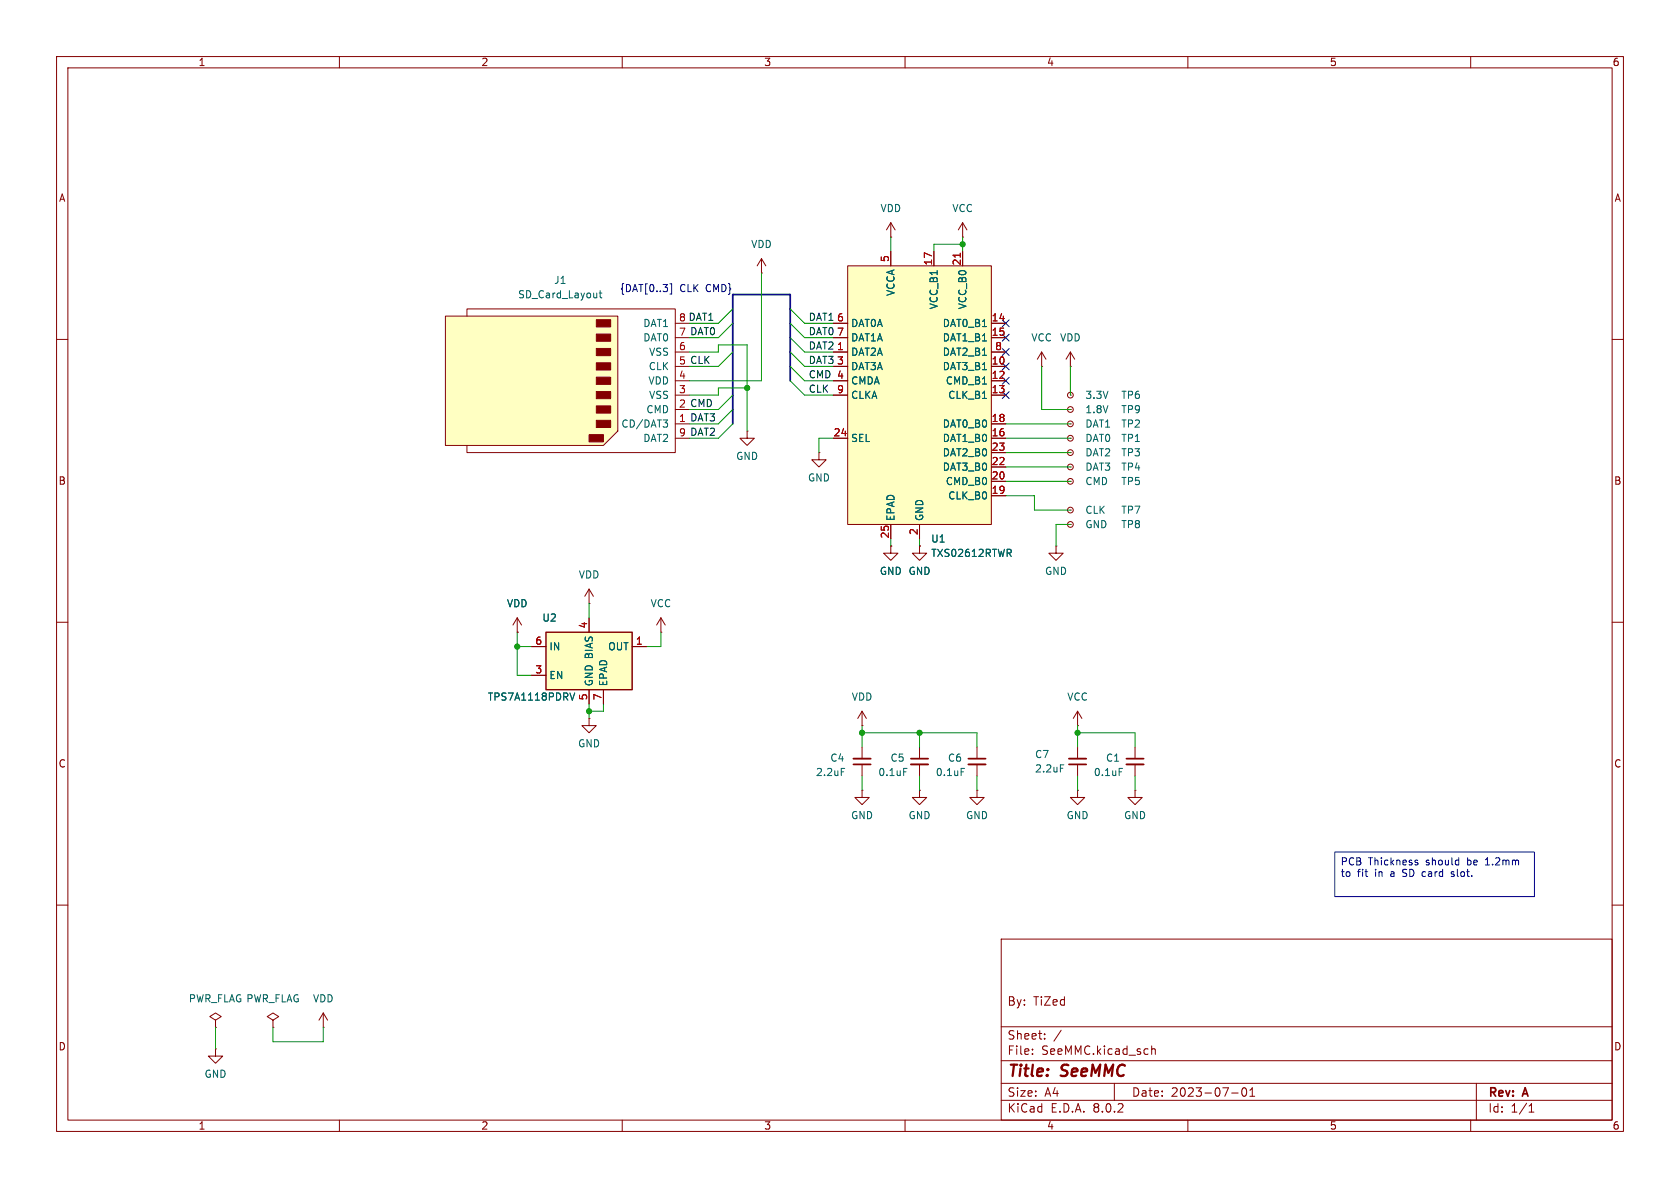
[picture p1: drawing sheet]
<svg xmlns="http://www.w3.org/2000/svg" width="297mm" height="210mm" viewBox="0 0 297 210" stroke-linecap="round" stroke-linejoin="round" font-family="sans-serif">
<g fill="none" stroke="#840000" stroke-width=".18">
<path d="M10 10h277v190h-277zM12 12h273v186h-273zM60 10v2M110 10v2M160 10v2M210 10v2M260 10v2M157.5 39.4l-.8 1.2M157.5 39.4v2.5M157.5 39.4l.7 1.2M170.2 39.4l-.8 1.2M170.2 39.4v2.5"/>
<path d="M170.2 39.4l.7 1.2M10 60h2M157.5 41.9h.1M170.2 41.9h.1M285 60h2M132.1 76.2v1.3h1.2l-1.2 1.2-1.3-1.2h1.3M132.1 76.2h.1M184.1 64.8h.1M184.1 62.2l-.7 1.3M184.1 62.2v2.6M184.1 62.2l.8 1.3M189.2 64.8h.1"/>
<path d="M189.2 74.9h.1M189.2 72.4h.1M189.2 62.2l-.7 1.3M189.2 62.2v2.6M189.2 62.2l.8 1.3M189.2 92.7h.1M189.2 85.1h.1M189.2 90.2h.1M189.2 82.6h.1M10 110h2M285 110h2M152.4 139.7v1.3h1.3l-1.3 1.2-1.3-1.2h1.3"/>
<path d="M152.4 139.7h.1M152.4 128.3h.1M152.4 125.7l-.8 1.3M152.4 125.7v2.6M152.4 132.1v2M152.4 135.1v2.1M152.4 125.7l.8 1.3M162.6 139.7v1.3h1.2l-1.2 1.2-1.3-1.2h1.3M162.6 139.7h.1M162.6 132.1v2M162.6 135.1v2.1M172.7 139.7v1.3h1.3l-1.3 1.2-1.3-1.2h1.3"/>
<path d="M172.7 139.7h.1M172.7 132.1v2M172.7 135.1v2.1M10 160h2M285 160h2M177 166h108v32h-108zM60 198v2M110 198v2M160 198v2M177 194.5h108M177 191.5h108M177 187.5h108"/>
<path d="M177 181.5h108M182.5 186.3v.1M182.5 185.5v.1M184.7 183.6v.1M184.7 182.8v.1M187.6 182.1l-1.3 2M197 191.5v3M203.6 184.9v1.5M203.6 185.5l.2-.1 .4 .1v.9M210 198v2M217.7 193.2h1.2M219.7 192.4l.2-.1a.81 .81 0 0 1 .6 .6 .81 .81 0 0 1-.3 .8l-.2 .1a.81 .81 0 0 1-.3-1.4z"/>
<path d="M221 193.8h.8M221 192.7l.4-.4v1.5M260 198v2M261 191.5v6.5M270.3 196.6h.9M270.3 195.5l.4-.4v1.5"/>
<circle cx="189.2" cy="74.9" r=".51"/>
<circle cx="189.2" cy="72.4" r=".51"/>
<circle cx="189.2" cy="85.1" r=".51"/>
<circle cx="189.2" cy="92.7" r=".51"/>
<circle cx="189.2" cy="90.2" r=".51"/>
<circle cx="189.2" cy="82.6" r=".51"/>
</g>
<path d="M150.9 134.1h3M161 135.1h3.1M171.2 135.1h3" fill="none" stroke="#840000" stroke-width=".33"/>
<path d="M150.9 135.1h3M161 134.1h3.1M171.2 134.1h3" fill="none" stroke="#840000" stroke-width=".3"/>
<path d="M148.7 135.8h.6M159.8 135.8h.6M169.9 135.8h.6" fill="none" stroke="#006464" stroke-width=".18"/>
<path d="M78.7 55.9h30.5v20.3l-2.5 2.5h-28z" fill="#ffffc2"/>
<g fill="#840000" stroke="#840000" stroke-width=".18">
<path d="M105.4 56.5h2.5v1.3h-2.5z"/>
<path d="M105.4 59.1h2.5v1.2h-2.5z"/>
<path d="M105.4 61.6h2.5v1.3h-2.5z"/>
<path d="M105.4 64.1h2.5v1.3h-2.5z"/>
<path d="M105.4 66.7h2.5v1.2h-2.5z"/>
<path d="M105.4 69.2h2.5v1.3h-2.5z"/>
<path d="M105.4 71.8h2.5v1.2h-2.5z"/>
<path d="M105.4 74.3h2.5v1.3h-2.5z"/>
<path d="M104.1 76.8h2.6v1.3h-2.6z"/>
</g>
<g fill="none" stroke="#840000" stroke-width=".18">
<path d="M78.7 55.9h30.5v20.3l-2.5 2.5h-28zM82.5 55.9v-1.3h36.9v25.4h-36.9v-1.3M119.4 59.7h2.5M119.4 57.2h2.5M119.4 74.9h2.5M119.4 69.9h2.5M119.4 67.3h2.5M119.4 64.8h2.5M119.4 62.2h2.5M119.4 77.5h2.5M189.2 69.9h.1M189.2 77.5h.1"/>
<path d="M189.2 80h.1M104.1 106.7h.1M104.1 104.1l-.7 1.3M104.1 104.1v2.6M104.1 104.1l.8 1.3M116.8 111.8h.1M116.8 109.2l-.7 1.3M116.8 109.2v2.6M116.8 109.2l.8 1.3M190.5 132.1v2M190.5 135.1v2.1M38.1 185.4v1.3h1.3l-1.3 1.3-1.3-1.3h1.3"/>
<path d="M38.1 185.4h.1"/>
<circle cx="189.2" cy="69.9" r=".51"/>
<circle cx="189.2" cy="77.5" r=".51"/>
<circle cx="189.2" cy="80" r=".51"/>
</g>
<path d="M105.9 51.8h.5M106.1 51.4v1.1l.3 .1M117.2 74.2h.8l-.4 .5M117.8 74.7l.2 .3v.3l-.2 .2M187.5 135.2h.6" fill="none" stroke="#006464" stroke-width=".18"/>
<path d="M189 134.1h3" fill="none" stroke="#840000" stroke-width=".33"/>
<path d="M189 135.1h3" fill="none" stroke="#840000" stroke-width=".3"/>
<path d="M96.5 111.8h15.3v10.1h-15.3z" fill="#ffffc2"/>
<path d="M96.5 111.8h15.3v10.1h-15.3z" fill="none" stroke="#840000" stroke-width=".25"/>
<g fill="none" stroke="#840000" stroke-width=".18">
<path d="M144.8 80v1.3h1.2l-1.2 1.3-1.3-1.3h1.3M144.8 80h.1M157.5 96.5v1.3h1.2l-1.2 1.3-1.3-1.3h1.3M157.5 96.5h.1M162.6 96.5v1.3h1.2l-1.2 1.3-1.3-1.3h1.3M162.6 96.5h.1M186.7 96.5v1.3h1.3l-1.3 1.3-1.3-1.3h1.3M186.7 96.5h.1M91.4 111.8h.1M91.4 109.2l-.7 1.3M91.4 109.2v2.6M91.4 109.2l.8 1.3"/>
<path d="M94 114.3h2.5M94 119.4h2.5M104.1 109.2v2.6M111.8 114.3h2.5M104.1 127v1.3h1.3l-1.3 1.2-1.2-1.2h1.2M104.1 127h.1M104.1 121.9v2.6M106.7 121.9v2.6M190.5 139.7v1.3h1.3l-1.3 1.2-1.3-1.2h1.3M190.5 139.7h.1M57.1 179.1l-.7 1.2M57.1 179.1v2.5"/>
<path d="M57.1 179.1l.8 1.2M38.1 180.3l1-.6-1-.6-1 .6 1 .6v1.3M38.1 181.6h.1M48.3 180.3l1-.6-1-.6-1.1 .6 1.1 .6v1.3M48.3 181.6h.1M57.1 181.6h.1"/>
</g>
<path d="M100.8 122.5l.4 1.3 .4-1.3" fill="none" stroke="#006464" stroke-width=".18"/>
<path d="M149.9 47h25.4v45.7h-25.4z" fill="#ffffc2"/>
<g fill="none" stroke="#840000" stroke-width=".18">
<path d="M134.6 48.3h.1M134.6 45.7l-.7 1.3M134.6 45.7v2.6M134.6 45.7l.8 1.3M147.3 57.2h2.6M147.3 59.7h2.6M149.9 47h25.4v45.7h-25.4zM157.5 44.5v2.5M165.1 44.5v2.5M170.2 44.5v2.5M175.3 57.2h2.5M175.3 59.7h2.5"/>
<path d="M147.3 62.2h2.6M147.3 64.8h2.6M147.3 67.3h2.6M147.3 69.9h2.6M147.3 77.5h2.6M175.3 62.2h2.5M175.3 64.8h2.5M175.3 67.3h2.5M175.3 69.9h2.5M175.3 77.5h2.5M175.3 74.9h2.5M157.5 96.5h.1"/>
<path d="M157.5 92.7v2.6M162.6 96.5h.1M162.6 92.7v2.6M175.3 87.6h2.5M175.3 85.1h2.5M175.3 82.6h2.5M175.3 80h2.5M91.4 111.8h.1M94 114.3h2.5M94 119.4h2.5M104.1 109.2v2.6M111.8 114.3h2.5"/>
<path d="M104.1 121.9v2.6M106.7 121.9v2.6M190.5 128.3h.1M190.5 125.7l-.8 1.3M190.5 125.7v2.6M190.5 125.7l.8 1.3M200.7 139.7v1.3h1.2l-1.2 1.2-1.3-1.2h1.3M200.7 139.7h.1M200.7 132.1v2M200.7 135.1v2.1"/>
</g>
<path d="M173.7 70.4h.7M178.4 97.8l.4 .6M178.7 97.2v.4M100.8 122.5l.4 1.3 .4-1.3M197.9 135.8h.6" fill="none" stroke="#006464" stroke-width=".18"/>
<path d="M169.8 44.8v.7" fill="none" stroke="#a90000" stroke-width=".18"/>
<path d="M199.1 135.1h3.1" fill="none" stroke="#840000" stroke-width=".33"/>
<path d="M199.1 134.1h3.1" fill="none" stroke="#840000" stroke-width=".3"/>
<g fill="none" stroke="#000084" stroke-width=".18">
<path d="M118.4 50.2h.3v1.8h-.3M177.2 56.5l1.2 1.3M177.2 59.1l1.2 1.2M178.4 56.5l-1.2 1.3M178.4 59.1l-1.2 1.2M177.2 69.2l1.2 1.3M177.2 66.7l1.2 1.2M177.2 61.6l1.2 1.2M177.2 64.2l1.2 1.2M178.4 69.2l-1.2 1.3M178.4 66.7l-1.2 1.2M178.4 61.6l-1.2 1.2"/>
<path d="M178.4 64.2l-1.2 1.2"/>
</g>
<path d="M236 150.6h35.3v7.9h-35.3zM250.3 152.5h.3l.1 .2-.2 .2h-.2M250.3 152.1h.3M256.6 154.9h.3M256.9 154.1l-.3 .2v.2h.3M262.6 152.9h.7M262.7 151.9l-.1 .1" fill="none" stroke="#0000c2" stroke-width=".18"/>
<path d="M139.7 67.3v-15.2h-10.2v22.8" fill="none" stroke="#000084" stroke-width=".3"/>
<g fill="none" stroke="#009600" stroke-width=".18">
<path d="M129.5 54.6l-2.5 2.6h-5.1M129.5 57.2l-2.5 2.5h-5.1M134.6 48.3v19h-12.7M139.7 59.7l2.5 2.5h5.1M139.7 54.6l2.5 2.6h5.1M139.7 57.2l2.5 2.5h5.1M157.5 41.9v2.6M170.2 41.9v2.6M170.2 43.2h-5.1v1.3M121.9 62.2h5.1v-1.2h5.1v15.2M129.5 72.4l-2.5 2.5h-5.1M129.5 62.2l-2.5 2.6h-5.1"/>
<path d="M129.5 69.9l-2.5 2.5h-5.1M129.5 74.9l-2.5 2.6h-5.1M132.1 68.6h-5.1v1.3h-5.1M139.7 62.2l2.5 2.6h5.1M139.7 64.8l2.5 2.5h5.1M139.7 67.3l2.5 2.6h5.1M147.3 77.5h-2.5v2.5M177.8 74.9h11.4M177.8 77.5h11.4M184.1 64.8v7.6h5.1M189.2 64.8v5.1M157.5 95.3v1.2"/>
<path d="M162.6 95.3v1.2M177.8 87.6h5.1v2.6h6.3M177.8 80h11.4M177.8 82.6h11.4M177.8 85.1h11.4M189.2 92.7h-2.5v3.8M91.4 114.3h2.6M91.4 111.8v7.6h2.6M104.1 106.7v2.5M116.8 111.8v2.5h-2.5M104.1 124.5v2.5M106.7 124.5v1.2h-2.6"/>
<path d="M152.4 129.5h20.3v2.6M152.4 128.3v3.8M152.4 137.2v2.5M162.6 129.5v2.6M162.6 137.2v2.5M172.7 137.2v2.5M190.5 128.3v3.8M190.5 137.2v2.5M190.5 129.5h10.2v2.6M200.7 137.2v2.5M38.1 181.6v3.8M48.3 181.6v2.6h8.8v-2.6"/>
</g>
<g fill="#009600" stroke="#009600" stroke-width=".18">
<circle cx="132.1" cy="68.6" r=".46"/>
<circle cx="162.6" cy="129.5" r=".46"/>
<circle cx="152.4" cy="129.5" r=".46"/>
<circle cx="170.2" cy="43.2" r=".46"/>
<circle cx="104.1" cy="125.7" r=".46"/>
<circle cx="91.4" cy="114.3" r=".46"/>
<circle cx="190.5" cy="129.5" r=".46"/>
</g>
<g font-size="2.8" fill="#840000">
<text x="178" y="190.9">Title:</text>
<text x="187.7" y="190.9">SeeMMC</text>
</g>
<g font-size="2.1" fill="#840000">
<text x="178" y="178">By:</text>
<text x="182.7" y="178">TiZed</text>
<text x="178" y="184">Sheet:</text>
<text x="178" y="186.7">File:</text>
<text x="184.1" y="186.7">SeeMMC.kicad_sch</text>
<text x="178" y="196.9">KiCad</text>
<text x="178" y="194.1">Size:</text>
<text x="184.7" y="194.1">A4</text>
<text x="185.7" y="196.9">E.D.A.</text>
<text x="193.3" y="196.9">8.0.2</text>
<text x="200" y="194.1">Date:</text>
<text x="207" y="194.1">2023-07-01</text>
<text x="263" y="194.3">Rev:</text>
<text x="263" y="196.9">Id:</text>
<text x="267.1" y="196.9">1/1</text>
<text x="269.4" y="194.3">A</text>
</g>
<g font-size="1.8" fill="#840000">
<text x="35" y="11.9">1</text>
<text x="85" y="11.9">2</text>
<text x="135" y="11.9">3</text>
<text x="185" y="11.9">4</text>
<text x="235" y="11.9">5</text>
<text x="285" y="11.9">6</text>
<text x="10.3" y="35.9">A</text>
<text x="285.3" y="35.9">A</text>
<text x="10.3" y="85.9">B</text>
<text x="285.3" y="85.9">B</text>
<text x="10.3" y="135.9">C</text>
<text x="285.3" y="135.9">C</text>
<text x="10.3" y="185.9">D</text>
<text x="285.3" y="185.9">D</text>
<text x="35" y="199.9">1</text>
<text x="85" y="199.9">2</text>
<text x="135" y="199.9">3</text>
<text x="185" y="199.9">4</text>
<text x="235" y="199.9">5</text>
<text x="285" y="199.9">6</text>
</g>
<g font-size="1.8" fill="#006464">
<text x="155.6" y="37.7">VDD</text>
<text x="168.3" y="37.7">VCC</text>
<text x="132.7" y="44">VDD</text>
<text x="91.5" y="52.9">SD_Card_Layout</text>
<text x="97.9" y="50.4">J1</text>
<text x="158.3" y="52.4" transform="rotate(-90 158.3 52.4)">VCCA</text>
<text x="113.6" y="58">DAT1</text>
<text x="150.4" y="58">DAT0A</text>
<text x="166" y="54.8" transform="rotate(-90 166 54.8)">VCC_B1</text>
<text x="166.6" y="58">DAT0_B1</text>
<text x="171" y="54.8" transform="rotate(-90 171 54.8)">VCC_B0</text>
<text x="113.6" y="60.6">DAT0</text>
<text x="114.6" y="65.6">CLK</text>
<text x="114.7" y="63.1">VSS</text>
<text x="150.4" y="63.1">DAT2A</text>
<text x="150.4" y="65.6">DAT3A</text>
<text x="150.4" y="60.6">DAT1A</text>
<text x="166.6" y="65.6">DAT3_B1</text>
<text x="166.6" y="60.6">DAT1_B1</text>
<text x="166.6" y="63.1">DAT2_B1</text>
<text x="182.2" y="60.6">VCC</text>
<text x="187.3" y="60.6">VDD</text>
<text x="114.5" y="68.2">VDD</text>
<text x="114.7" y="70.7">VSS</text>
<text x="150.4" y="68.2">CMDA</text>
<text x="150.4" y="70.7">CLKA</text>
<text x="167.1" y="68.2">CMD_B1</text>
<text x="167.5" y="70.7">CLK_B1</text>
<text x="191.8" y="70.7">3.3V</text>
<text x="198.1" y="70.7">TP6</text>
<text x="109.8" y="75.8">CD/DAT3</text>
<text x="114.2" y="73.3">CMD</text>
<text x="166.6" y="75.8">DAT0_B0</text>
<text x="191.8" y="75.8">DAT1</text>
<text x="191.8" y="73.3">1.8V</text>
<text x="198.1" y="75.8">TP2</text>
<text x="198.1" y="73.3">TP9</text>
<text x="113.6" y="78.3">DAT2</text>
<text x="130" y="81.5">GND</text>
<text x="150.4" y="78.3">SEL</text>
<text x="166.6" y="78.3">DAT1_B0</text>
<text x="166.6" y="83.4">DAT3_B0</text>
<text x="166.6" y="80.9">DAT2_B0</text>
<text x="191.8" y="83.4">DAT3</text>
<text x="191.8" y="78.3">DAT0</text>
<text x="191.8" y="80.9">DAT2</text>
<text x="198.1" y="83.4">TP4</text>
<text x="198.1" y="78.3">TP1</text>
<text x="198.1" y="80.9">TP3</text>
<text x="142.7" y="85.3">GND</text>
<text x="167.1" y="86">CMD_B0</text>
<text x="167.5" y="88.5">CLK_B0</text>
<text x="191.8" y="86">CMD</text>
<text x="198.1" y="86">TP5</text>
<text x="158.3" y="92.2" transform="rotate(-90 158.3 92.2)">EPAD</text>
<text x="163.4" y="92.2" transform="rotate(-90 163.4 92.2)">GND</text>
<text x="191.8" y="93.6">GND</text>
<text x="191.8" y="91">CLK</text>
<text x="198.1" y="93.6">TP8</text>
<text x="198.1" y="91">TP7</text>
<text x="155.4" y="101.8">GND GND</text>
<text x="164.5" y="96.1">U1</text>
<text x="164.5" y="98.7">TXS02612RTWR</text>
<text x="184.7" y="101.8">GND</text>
<text x="89.5" y="107.5">VDD</text>
<text x="102.2" y="102.5">VDD</text>
<text x="114.9" y="107.5">VCC</text>
<text x="95.8" y="110.1">U2</text>
<text x="97" y="115.2">IN</text>
<text x="107.4" y="115.2">OUT</text>
<text x="86.1" y="124.1">TPS7A1118PDRV</text>
<text x="97" y="120.2">EN</text>
<text x="105" y="121.4" transform="rotate(-90 105 121.4)">GND BIAS</text>
<text x="107.5" y="121.4" transform="rotate(-90 107.5 121.4)">EPAD</text>
<text x="150.5" y="124.1">VDD</text>
<text x="188.6" y="124.1">VCC</text>
<text x="102.1" y="132.3">GND</text>
<text x="144.2" y="137.4">2.2uF</text>
<text x="146.7" y="134.8">C4</text>
<text x="155.2" y="137.4">0.1uF</text>
<text x="157.3" y="134.8">C5</text>
<text x="165.3" y="137.4">0.1uF</text>
<text x="167.5" y="134.8">C6</text>
<text x="182.9" y="134.2">C7</text>
<text x="182.9" y="136.8">2.2uF</text>
<text x="193.3" y="137.4">0.1uF</text>
<text x="195.4" y="134.8">C1</text>
<text x="150.4" y="145">GND</text>
<text x="160.5" y="145">GND</text>
<text x="170.7" y="145">GND</text>
<text x="188.5" y="145">GND</text>
<text x="198.6" y="145">GND</text>
<text x="33.3" y="177.4">PWR_FLAG PWR_FLAG</text>
<text x="55.2" y="177.4">VDD</text>
<text x="36.1" y="190.7">GND</text>
</g>
<g font-size="1.8" fill="#a90000">
<text x="157.2" y="46.4" transform="rotate(-90 157.2 46.4)">5</text>
<text x="164.8" y="47" transform="rotate(-90 164.8 47)">17</text>
<text x="169.9" y="47" transform="rotate(-90 169.9 47)">21</text>
<text x="147.9" y="56.9">6</text>
<text x="147.9" y="59.4">7</text>
<text x="175.2" y="56.9">14</text>
<text x="175.2" y="59.4">15</text>
<text x="119.9" y="62">6</text>
<text x="147.9" y="62">1</text>
<text x="147.9" y="64.5">3</text>
<text x="175.2" y="64.5">10</text>
<text x="175.8" y="62">8</text>
<text x="119.9" y="69.6">3</text>
<text x="119.9" y="67.1">4</text>
<text x="147.9" y="69.6">9</text>
<text x="147.9" y="67.1">4</text>
<text x="175.2" y="67.1">12</text>
<text x="175.2" y="69.6">13</text>
<text x="147.3" y="77.2">24</text>
<text x="175.2" y="77.2">16</text>
<text x="175.2" y="74.7">18</text>
<text x="175.2" y="82.3">22</text>
<text x="175.2" y="79.8">23</text>
<text x="175.2" y="87.4">19</text>
<text x="175.2" y="84.8">20</text>
<text x="157.2" y="95.3" transform="rotate(-90 157.2 95.3)">25</text>
<text x="162.3" y="94.7" transform="rotate(-90 162.3 94.7)">2</text>
<text x="103.9" y="111.2" transform="rotate(-90 103.9 111.2)">4</text>
<text x="94.5" y="119.1">3</text>
<text x="94.5" y="114">6</text>
<text x="112.3" y="114">1</text>
<text x="103.9" y="123.9" transform="rotate(-90 103.9 123.9)">5</text>
<text x="106.4" y="123.9" transform="rotate(-90 106.4 123.9)">7</text>
</g>
<g font-size="1.8" fill="#000084">
<text x="109.5" y="51.7">{DAT[0..3]</text>
<text x="120.2" y="51.7">CLK</text>
<text x="124.9" y="51.7">CMD}</text>
</g>
<g font-size="1.8" fill="#0f0f0f">
<text x="119.9" y="59.4">7 DAT0</text>
<text x="119.9" y="56.9">8 DAT1</text>
<text x="142.9" y="59.3">DAT0</text>
<text x="142.9" y="56.8">DAT1</text>
<text x="119.9" y="64.5">5 CLK</text>
<text x="142.9" y="61.9">DAT2</text>
<text x="142.9" y="64.4">DAT3</text>
<text x="142.9" y="67">CMD 4</text>
<text x="142.9" y="69.5">CLK</text>
<text x="119.9" y="74.7">1 DAT3</text>
<text x="119.9" y="72.1">2 CMD</text>
<text x="119.9" y="77.2">9 DAT2</text>
</g>
<g font-size="1.8" fill="#0000c2">
<text x="236.9" y="153.3">PCB</text>
<text x="236.9" y="155.3">to</text>
<text x="240" y="155.3">fit</text>
<text x="241.9" y="153.3">Thickness</text>
<text x="243.2" y="155.3">in</text>
<text x="246.1" y="155.3">a</text>
<text x="248.4" y="155.3">SD card</text>
<text x="252.2" y="153.3">should</text>
<text x="257.4" y="155.3">slot.</text>
<text x="259.7" y="153.3">be</text>
<text x="263.1" y="153.3">1.2mm</text>
</g>
</svg>
